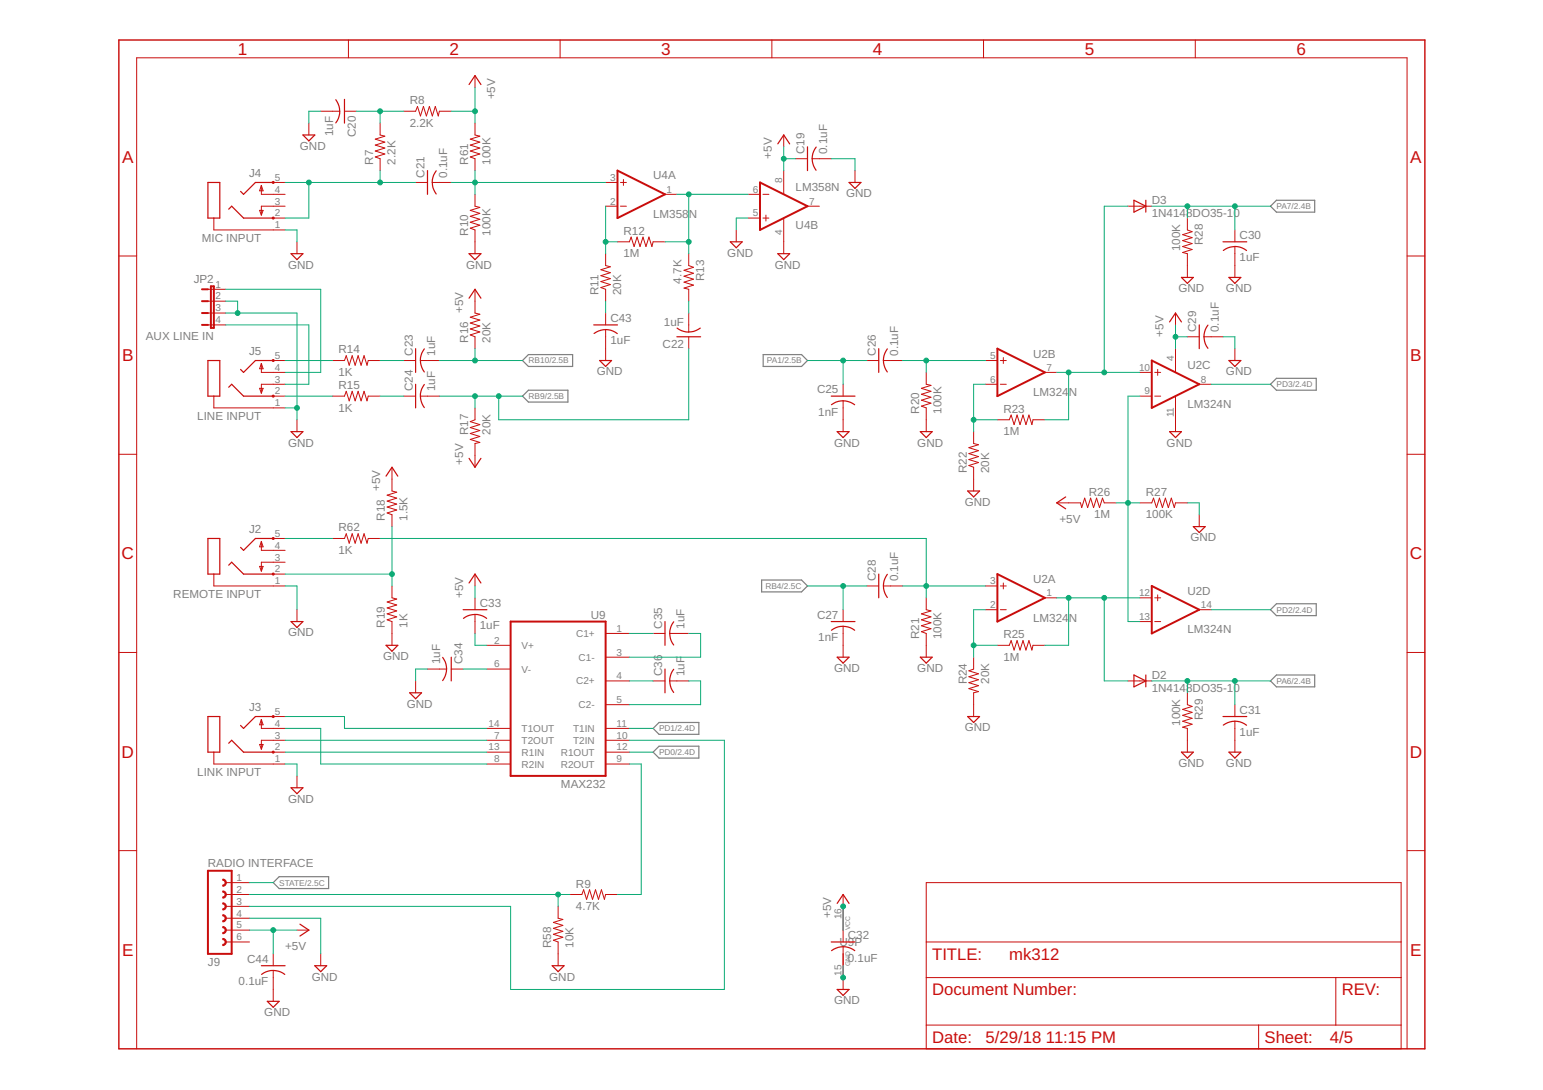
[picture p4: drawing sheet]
<svg xmlns="http://www.w3.org/2000/svg" width="297mm" height="210mm" viewBox="0 0 297 210" stroke-linecap="round" stroke-linejoin="round" font-family="sans-serif">
<path d="M244.6 39.7l1.1-1.1h7.4v2.3h-7.4zM100.6 69.4l1.1-1.1h8.5v2.3h-8.5zM101.7 75.1h7.6v2.3h-7.6l-1.1-1.1zM146.9 68.3h7.4l1.1 1.1-1.1 1.2h-7.4zM244.6 74l1.1-1.1h7.7v2.2h-7.7zM146.6 111.7h7.7l1.1 1.1-1.1 1.2h-7.7zM244.6 117.4l1.1-1.1h7.7v2.3h-7.7zM244.6 131.1l1.1-1.1h7.4v2.3h-7.4zM125.7 144.8l1.2-1.1h7.6v2.3h-7.6zM125.7 140.3l1.2-1.2h7.6v2.3h-7.6zM52.6 170l1.1-1.2h9.6v2.3h-9.6z" fill="none" stroke="#808080" stroke-width=".23"/>
<g fill="none" stroke="#c90d0c" stroke-width=".23">
<path d="M64.6 19.2a3.7 3.7 0 0 1 0 4.5M66.3 19.1v4.6M90.3 16.3l1.1-1.7 1.2 1.7M40 35.1h2.3v6.9h-2.3zM52.6 35.1h-3.4l-2.3 2.3-.6-.5M58.3 26h2.3l-1.1 1.1zM82.3 32.9v4.5M84 32.9a3.7 3.7 0 0 0 0 4.5M149.7 27.7l1.2-1.7 1.1 1.7M155.4 28.3v4.6M156.4 30.6l.1 .9 .6 1.3M157.1 28.3l-.6 1.3-.2 1"/>
<path d="M163.4 35.1h2.3l-1.1 1.2zM218.3 38.6l2.3 1.1-2.3 1.2zM220.6 38.6v2.3M44 40.3l.6-.6 2.3 2.3h5.7M56 48.9h2.3l-1.1 1.1zM90.3 48.9h2.3l-1.2 1.1zM90.3 57.4l1.1-1.7 1.2 1.7M140.6 46.6h2.3l-1.2 1.1zM149.7 48.9h2.3l-1.1 1.1zM227.4 53.4h2.3l-1.1 1.2zM235.4 46.6h4.6M235.5 48.2a3.6 3.6 0 0 1 4.5 0"/>
<path d="M236.6 53.4h2.3l-1.2 1.2zM40 69.4h2.3v6.9h-2.3zM44 74.6l.6-.6 2.3 2.3h5.7M52.6 69.4h-3.4l-2.3 2.3-.6-.6M80 67.1v4.6M80 74v4.5M80.9 69.4l.3 1.4 .5 .8M80.9 76.3l.3 1.4 .5 .8M81.7 67.2l-.5 .8-.3 1.4M81.7 74l-.5 .9-.3 1.4M114.3 62.6h4.6M114.4 64.2a3.6 3.6 0 0 1 4.4 0"/>
<path d="M115.4 69.4h2.3l-1.1 1.2zM130.3 64.9h4.6M130.3 63.2l.9 .5 1.4 .2M134.8 63.2l-1.3 .6-.9 .1M160 76.3h4.6M160.1 77.9a3.7 3.7 0 0 1 4.4 0M169.2 67.1v4.6M170.1 69.4l.2 1.4 .5 .8M170.8 67.2l-.6 1.3-.1 .9M225.1 62l1.2-1.7 1.1 1.7M230.9 62.6v4.5M232.5 62.6a3.7 3.7 0 0 0 0 4.5"/>
<path d="M236.6 69.4h2.3l-1.2 1.2zM56 83.1h2.3l-1.1 1.2zM74.3 91.7l1.2-1.7 1.1 1.7M90.3 88.3l1.1 1.7 1.2-1.7M161.2 83.1h2.2l-1.1 1.2zM177.2 83.1h2.3l-1.2 1.2zM186.3 94.6h2.3l-1.2 1.1zM205.1 95.7l-1.7 1.1 1.7 1.2M225.1 83.1h2.3l-1.1 1.2zM40 103.7h2.3v6.9h-2.3zM44 108.8l.6-.5 2.3 2.3h5.7M52.6 103.7h-3.4l-2.3 2.3-.6-.6"/>
<path d="M56 119.7h2.3l-1.1 1.1zM89.2 117.4h4.5M89.2 119.1a3.7 3.7 0 0 1 4.5 0M90.3 112.3l1.1-1.7 1.2 1.7M128 119.7v4.6M129.7 119.7a3.7 3.7 0 0 0 0 4.5M160 119.7h4.6M169.2 110.6v4.5M170.1 112.8l.2 1.4 .5 .9M170.8 110.6l-.6 1.3-.1 .9M229.7 101.4h2.3l-1.1 1.2zM40 138h2.3v6.8h-2.3z"/>
<path d="M52.6 138h-3.4l-2.3 2.3-.6-.6M74.3 124.3h2.3l-1.1 1.1zM78.9 133.4h2.3l-1.2 1.2zM85.2 126.6l.5 .8 .3 1.4M86 128.8l-.3 1.4-.5 .9M86.9 126.6v4.5M128 128.8v4.6M129.7 128.9a3.7 3.7 0 0 0 0 4.4M160.1 121.4a3.7 3.7 0 0 1 4.4 0M161.2 126.6h2.2l-1.1 1.1zM177.2 126.6h2.3l-1.2 1.1zM186.3 138h2.3l-1.2 1.1z"/>
<path d="M218.3 130l2.3 1.1-2.3 1.2zM220.6 130v2.3M235.4 138h4.6M235.5 139.6a3.6 3.6 0 0 1 4.5 .1M44 143.1l.6-.5 2.3 2.2h5.7M56 151.7h2.3l-1.1 1.1zM227.4 144.8h2.3l-1.1 1.2zM236.6 144.8h2.3l-1.2 1.2zM57.7 178l1.8 1.1-1.8 1.2M161.2 174l1.1-1.7 1.1 1.7M50.3 186h4.6M50.4 187.6a3.7 3.7 0 0 1 4.4 0"/>
<path d="M51.5 192.8h2.2l-1.1 1.2zM60.6 186h2.3l-1.2 1.1zM106.3 186h2.3l-1.2 1.1zM160 181.4h4.6M160.1 183.1a3.7 3.7 0 0 1 4.4 0M161.2 190.5h2.2l-1.1 1.2z"/>
</g>
<g fill="none" stroke="#c90d0c" stroke-width=".19">
<path d="M67.1 7.7v3.4M91.4 14.6v2.2M107.8 7.7v3.4M148.6 7.7v3.4M189.3 7.7v3.4M230.1 7.7v3.4M50.3 35.7v1.7h4.6M50.3 35.7l.4 1h-.7zM52.6 35.1h2.3M54.9 39.7h-4.6v1.7M59.5 23.7v2.3M61.7 21.4h3.7"/>
<path d="M66.3 21.4h2.3M73.2 23.7v2.3l.9 .2-1.9 .6 1.9 .6-1.9 .5 1.9 .6-1.9 .6 1.9 .6-1.9 .5 1 .4v2.3M77.7 21.4h2.3l.4-.9 .5 1.8 .6-1.8 .6 1.8 .6-1.8 .5 1.8 .6-1.8 .6 1.8 .2-.9h2.3M80 35.1h2.3M83.2 35.1h3.7M91.4 23.7v2.3l1 .2-1.9 .6 1.9 .6-1.9 .5 1.9 .6-1.9 .6 1.9 .6-1.9 .5 .9 .4v2.3M91.4 37.4v2.3l1 .2-1.9 .6 1.9 .6-1.9 .6 1.9 .5-1.9 .6 1.9 .6-1.9 .5 .9 .4v4.6M116.6 39.7h2.3M116.6 35.1h2.3M119.4 39.7h1.2M119.4 35.1h1.2M120 34.6v1.1"/>
<path d="M128 37.4h2.3M144 37.4h2.3M146.9 37.4h1.1M150.9 26v2.3M150.9 32.9v4.5M153.2 30.6h2.2M155.4 39.7h2.3M156.4 30.6h3.6M164.6 32.9v2.2M217.1 39.7h4.6M22.9 49.3h3.4M40 58h3.5"/>
<path d="M40 55.7h3.5M41.2 42v2.3h13.7M50 40.5h.7l-.4 .9zM52.6 42h2.3M57.2 46.6v2.3M91.4 55.7v4.6l1 .2-1.9 .6 1.9 .5-1.9 .6 1.9 .6-1.9 .6 1.9 .5-1.9 .6 .9 .4v2.2M116.6 48.9v2.2l.9 .3-1.8 .5 1.8 .6-1.8 .6 1.8 .6-1.8 .5 1.8 .6-1.8 .6 .9 .3v2.3M118.9 46.6h2.3l.3-.9 .6 1.8 .5-1.8 .6 1.8 .6-1.8 .6 1.8 .5-1.8 .6 1.8 .2-.9h2.3M132.6 48.9v2.2l.9 .4-1.8 .5 1.8 .6-1.8 .6 1.8 .6-1.8 .5 1.8 .6-1.8 .6 .9 .2v2.3M141.7 44.3v2.3M144 42h2.3M146.9 42h1.1"/>
<path d="M147.4 41.4v1.2M150.9 42v6.9M228.6 42v2.3l.9 .3-1.8 .6 1.8 .6-1.8 .5 1.8 .6-1.8 .6 1.8 .5-1.8 .6 .9 .3v4.5M237.7 44.3v2.3M237.7 47.5v5.9M270.9 49.3h3.4M40 60.3h3.5M40 62.6h3.5M41.2 76.3v2.2h13.7M50 74.8h.7l-.4 .9zM50.3 70v1.7h4.6M50.3 70l.4 1h-.7z"/>
<path d="M52.6 69.4h2.3M52.6 76.3h2.3M54.9 74h-4.6v1.7M64 69.4h2.3l.4-.9 .5 1.8 .6-1.8 .6 1.8 .5-1.8 .6 1.8 .6-1.8 .6 1.8 .2-.9h2.3M64 76.3h2.3l.4-.9 .5 1.8 .6-1.8 .6 1.8 .5-1.8 .6 1.8 .6-1.8 .6 1.8 .2-.9h2.3M77.7 69.4h2.3M77.7 76.3h2.3M80.9 69.4h3.7M80.9 76.3h3.7M91.4 78.5v2.3l-.9 .4 1.9 .6-1.9 .5 1.9 .6-1.9 .6 1.9 .6-1.9 .5 1.9 .6-1 .2v4.6M116.6 60.3v2.3M116.6 63.5v5.9"/>
<path d="M132.6 60.3v3.6M132.6 64.9v2.2M162.3 74v2.3M162.3 77.2v5.9M166.9 69.4h2.3M170.1 69.4h3.6M178.3 71.7v2.3l.9 .2-1.8 .6 1.8 .6-1.8 .5 1.8 .6-1.8 .6 1.8 .5-1.8 .6 .9 .3v4.6M189.7 74h2.3M189.7 69.4h2.3M192.6 74h1.1M192.6 69.4h1.1M193.1 68.9v1.1"/>
<path d="M201.1 71.7h2.3M219.4 71.7h2.3M219.4 76.3h2.3M222.3 71.7h1.1M222.3 76.3h1.1M222.9 71.1v1.2M226.3 60.3v2.3M226.3 67.1v4.6M226.3 76.3v6.8M228.6 64.9h2.3M230.9 74h2.3M231.8 64.9h3.6"/>
<path d="M237.7 67.1v2.3M22.9 87.5h3.4M57.2 80.8v2.3M75.5 90v4.6l.9 .2-1.9 .6 1.9 .5-1.9 .6 1.9 .6-1.9 .5 1.9 .6-1.9 .6 1 .3v2.3M187.4 83.1v2.3l1 .2-1.9 .6 1.9 .6-1.9 .6 1.9 .5-1.9 .6 1.9 .6-1.9 .5 .9 .4v4.6M192 80.8h2.3l.3-.9 .6 1.9 .6-1.9 .6 1.9 .5-1.9 .6 1.9 .6-1.9 .5 1.9 .3-1h2.2M203.4 96.8h4.6l.2 .9 .6-1.8 .6 1.8 .6-1.8 .5 1.8 .6-1.8 .6 1.8 .5-1.8 .4 .9h2.3M219.4 96.8h2.3l.4-.9 .5 1.8 .6-1.8 .6 1.8 .5-1.8 .6 1.8 .6-1.8 .6 1.8 .2-.9h2.3M230.9 99.1v2.3M270.9 87.5h3.4M41.2 110.6v2.2h13.7M50 109.1h.7l-.4 .9z"/>
<path d="M50.3 104.3v1.7h4.6M50.3 104.3l.4 1h-.7zM52.6 103.7h2.3M52.6 110.6h2.3M54.9 108.3h-4.6v1.7M57.2 117.4v2.3M64 103.7h2.3l.4-.9 .5 1.8 .6-1.8 .6 1.8 .5-1.8 .6 1.8 .6-1.8 .6 1.8 .2-.9h2.3M75.5 112.8v2.3l.9 .3-1.9 .5 1.9 .6-1.9 .6 1.9 .5-1.9 .6 1.9 .6-1.9 .6 1 .3v4.6M91.4 110.6v2.2M91.4 115.1v2.3M91.4 118.3v3.7M162.3 117.4v2.3"/>
<path d="M166.9 112.8h2.3M170.1 112.8h3.6M178.3 115.1v2.3l.9 .2-1.8 .6 1.8 .6-1.8 .6 1.8 .5-1.8 .6 1.8 .6-1.8 .5 .9 .4v4.6M189.7 112.8h2.3M189.7 117.4h2.3M192.6 112.8h1.1M192.6 117.4h1.1M193.1 112.3v1.1M201.1 115.1h2.3M219.4 115.1h2.3M219.4 119.7h2.3M222.3 115.1h1.1"/>
<path d="M222.3 119.7h1.1M222.9 114.6v1.1M230.9 117.4h2.3M22.9 125.6h3.4M50.3 138.6v1.7h4.6M50.3 138.6l.4 1h-.7zM52.6 138h2.3M80 131.1v2.3M82.3 128.8h3.7M86.9 128.8h2.3M93.7 124.3h4.6M93.7 128.8h4.6"/>
<path d="M116.6 131.1h4.6M116.6 122h4.6M116.6 126.6h4.6M116.6 135.7h4.6M125.7 131.1h2.3M125.7 122h2.3M128.9 131.1h3.7M128.9 122h3.7M162.3 120.6v6M187.4 126.6v2.2l-.9 .4 1.9 .6-1.9 .5 1.9 .6-1.9 .6 1.9 .5-1.9 .6 1.9 .6-1 .2v4.6M192 124.3h2.3l.3-.9 .6 1.8 .6-1.8 .6 1.8 .5-1.8 .6 1.8 .6-1.8 .5 1.8 .3-.9h2.2M217.1 131.1h4.6"/>
<path d="M228.6 133.4v2.3l.9 .3-1.8 .6 1.8 .6-1.8 .6 1.8 .5-1.8 .6 1.8 .6-1.8 .5 .9 .3v4.5M237.7 135.7v2.3M237.7 138.9v5.9M270.9 125.6h3.4M41.2 144.8v2.3h13.7M50 143.4h.7l-.4 .9zM52.6 144.8h2.3M54.9 142.6h-4.6v1.7M57.2 149.4v2.3M93.7 147.1h4.6M93.7 142.6h4.6M93.7 140.3h4.6"/>
<path d="M93.7 144.8h4.6M116.6 147.1h4.6M116.6 142.6h4.6M116.6 140.3h4.6M116.6 144.8h4.6M22.9 163.8h3.4M43.5 170h4.5M43.5 172.3h4.5M43.5 174.5h4.5M43.5 176.8h4.5M43.5 179.1h4.5M57.2 179.1h2.3"/>
<path d="M107.4 174.5v2.3l1 .3-1.9 .5 1.9 .6-1.9 .6 1.9 .5-1.9 .6 1.9 .6-1.9 .6 .9 .3v4.6M109.7 172.3h2.3l.4-1 .5 1.9 .6-1.9 .6 1.9 .5-1.9 .6 1.9 .6-1.9 .6 1.9 .2-.9h2.3M162.3 172.3v9.1M178.3 170h91.4v32h-91.4zM270.9 163.8h3.4M43.5 181.4h4.5M52.6 183.7v2.3M52.6 186.9v5.9M61.7 183.7v2.3M162.3 182.3v8.2M178.3 188.3h91.4M178.3 197.4h91.4"/>
<path d="M178.3 181.4h91.4M242.3 197.4v4.6M257.2 188.3v9.1M26.3 202v-190.9h244.6v190.9"/>
</g>
<g fill="none" stroke="#c90d0c" stroke-width=".38">
<path d="M118.9 32.9l9.1 4.5-9.1 4.6zM146.3 35.1l9.1 4.6-9.1 4.6zM38.9 58h1.1M38.9 55.7h1.1M40.6 55.1h.6v8h-.6zM38.9 60.3h1.1M38.9 62.6h1.1M192 67.1l9.1 4.6-9.1 4.6zM221.7 69.4l9.2 4.6-9.2 4.5zM98.3 119.7h18.3v29.7h-18.3zM192 110.6l9.1 4.5-9.1 4.6zM221.7 112.8l9.2 4.6-9.2 4.6z"/>
<path d="M40 167.7h4.6v16h-4.6z"/>
<circle cx="52.6" cy="35.1" r=".11"/>
<circle cx="52.6" cy="42" r=".11"/>
<circle cx="52.6" cy="76.3" r=".11"/>
<circle cx="52.6" cy="69.4" r=".11"/>
<circle cx="52.6" cy="103.7" r=".11"/>
<circle cx="52.6" cy="110.6" r=".11"/>
<circle cx="52.6" cy="138" r=".11"/>
<circle cx="52.6" cy="144.8" r=".11"/>
</g>
<path d="M22.9 7.7h251.4v194.3h-251.4z" fill="none" stroke="#c90d0c" stroke-width=".28"/>
<g fill="#c90d0c" stroke="#c90d0c" stroke-width=".19">
<path d="M42.9 173.9a.69 .69 0 0 1 .7 .7 .69 .69 0 0 1-.7 .6v-.2a.46 .46 0 0 0 .4-.4 .46 .46 0 0 0-.4-.5z" fill-rule="evenodd"/>
<path d="M42.9 171.6a.69 .69 0 0 1 .7 .7 .69 .69 0 0 1-.7 .7v-.3a.46 .46 0 0 0 .4-.4 .46 .46 0 0 0-.4-.5z" fill-rule="evenodd"/>
<path d="M42.9 169.3a.69 .69 0 0 1 .7 .7 .69 .69 0 0 1-.7 .7v-.3a.46 .46 0 0 0 .4-.4 .46 .46 0 0 0-.4-.5z" fill-rule="evenodd"/>
<path d="M42.9 178.4a.69 .69 0 0 1 .7 .7 .69 .69 0 0 1-.7 .7v-.2a.46 .46 0 0 0 .4-.5 .46 .46 0 0 0-.4-.4z" fill-rule="evenodd"/>
<path d="M42.9 176.1a.69 .69 0 0 1 .7 .7 .69 .69 0 0 1-.7 .7v-.2a.46 .46 0 0 0 .4-.5 .46 .46 0 0 0-.4-.4z" fill-rule="evenodd"/>
<path d="M42.9 180.7a.69 .69 0 0 1 .7 .7 .69 .69 0 0 1-.7 .7v-.2a.46 .46 0 0 0 .4-.5 .46 .46 0 0 0-.4-.4z" fill-rule="evenodd"/>
</g>
<g fill="none" stroke="#0dab76" stroke-width=".19">
<path d="M91.4 16.8v6.9M54.9 35.1h25.1M59.5 35.1v6.9h-4.6M61.7 21.4h-2.2v2.3M68.6 21.4h9.1M73.2 21.4v2.3M73.2 32.9v2.2M86.9 21.4h4.5M86.9 35.1h29.7M91.4 32.9v4.5M116.6 39.7v9.2M130.3 37.4h13.7"/>
<path d="M132.6 37.4v11.5M150.9 30.6h2.3M150.9 28.3v4.6M160 30.6h4.6v2.3M217.1 39.7h-4.5v32M221.7 39.7h22.9M228.6 39.7v2.3M237.7 39.7v4.6M43.5 58h2.2v2.3M43.5 55.7h18.2v16h-6.8M54.9 44.3h2.3v2.3M116.6 58v2.3"/>
<path d="M116.6 46.6h2.3M128 46.6h4.6M132.6 58v2.3M144 42h-2.3v2.3M43.5 60.3h13.7v20.5M43.5 62.6h16v11.4h-4.6M54.9 78.5h2.3M54.9 76.3h9.1M54.9 69.4h9.1M73.2 76.3h4.5M73.2 69.4h4.5M84.6 76.3h16"/>
<path d="M84.6 69.4h16M91.4 67.1v2.3M91.4 76.3v2.2M132.6 67.1v13.7h-36.6v-4.5M155.4 69.4h11.5M162.3 69.4v4.6M173.7 69.4h16M178.3 69.4v2.3M189.7 74h-2.3v9.1M203.4 71.7h16M205.7 71.7v9.1h-4.6M219.4 76.3h-2.3v43.4h2.3"/>
<path d="M226.3 64.9h2.3M226.3 62.6v4.5M233.2 74h11.4M235.4 64.9h2.3v2.2M187.4 80.8h4.6M214.9 96.8h4.5M228.6 96.8h2.3v2.3M54.9 112.8h2.3v4.6M54.9 103.7h9.1M54.9 110.6h20.6M73.2 103.7h105.1v11.4M75.5 101.4v11.4"/>
<path d="M91.4 112.8v2.3M155.4 112.8h11.5M162.3 112.8v4.6M173.7 112.8h16M189.7 117.4h-2.3v9.2M203.4 115.1h16M205.7 115.1v9.2h-4.6M212.6 115.1v16h4.5M233.2 117.4h11.4M54.9 138h11.4v2.3h27.4M82.3 128.8h-2.3v2.3M89.2 128.8h4.5"/>
<path d="M91.4 122v2.3h2.3M121.2 131.1h4.5M121.2 122h4.5M132.6 131.1h2.3v4.6h-13.7M132.6 122h2.3v4.6h-13.7M187.4 124.3h4.6M221.7 131.1h22.9M228.6 131.1v2.3M237.7 131.1v4.6M54.9 147.1h2.3v2.3M54.9 140.3h6.8v6.8h32M54.9 144.8h38.8"/>
<path d="M54.9 142.6h38.8M121.2 147.1h2.2v25.2h-4.5M121.2 144.8h4.5M121.2 140.3h4.5M121.2 142.6h18.2v47.9h-41.1v-16h-50.3M48 176.8h13.7v6.9M48 179.1h9.2M48 172.3h61.7M48 170h4.6M52.6 179.1v4.6M107.4 172.3v2.2M162.3 174.5v4.6"/>
<path d="M162.3 186v2.3"/>
</g>
<g fill="#0dab76" stroke="#0dab76" stroke-width=".19">
<circle cx="45.7" cy="60.3" r=".47"/>
<circle cx="57.2" cy="78.5" r=".47"/>
<circle cx="162.3" cy="188.3" r=".47"/>
<circle cx="150.9" cy="30.6" r=".47"/>
<circle cx="226.3" cy="64.9" r=".47"/>
<circle cx="162.3" cy="174.5" r=".47"/>
<circle cx="52.6" cy="179.1" r=".47"/>
<circle cx="91.4" cy="21.4" r=".47"/>
<circle cx="91.4" cy="69.4" r=".47"/>
<circle cx="187.4" cy="124.3" r=".47"/>
<circle cx="205.7" cy="115.1" r=".47"/>
<circle cx="212.6" cy="115.1" r=".47"/>
<circle cx="187.4" cy="80.8" r=".47"/>
<circle cx="217.1" cy="96.8" r=".47"/>
<circle cx="178.3" cy="69.4" r=".47"/>
<circle cx="162.3" cy="69.4" r=".47"/>
<circle cx="162.3" cy="112.8" r=".47"/>
<circle cx="228.6" cy="131.1" r=".47"/>
<circle cx="237.7" cy="131.1" r=".47"/>
<circle cx="205.7" cy="71.7" r=".47"/>
<circle cx="212.6" cy="71.7" r=".47"/>
<circle cx="228.6" cy="39.7" r=".47"/>
<circle cx="237.7" cy="39.7" r=".47"/>
<circle cx="59.5" cy="35.1" r=".47"/>
<circle cx="73.2" cy="35.1" r=".47"/>
<circle cx="73.2" cy="21.4" r=".47"/>
<circle cx="91.4" cy="35.1" r=".47"/>
<circle cx="116.6" cy="46.6" r=".47"/>
<circle cx="132.6" cy="37.4" r=".47"/>
<circle cx="132.6" cy="46.6" r=".47"/>
<circle cx="91.4" cy="76.3" r=".47"/>
<circle cx="96" cy="76.3" r=".47"/>
<circle cx="178.3" cy="112.8" r=".47"/>
<circle cx="75.5" cy="110.6" r=".47"/>
<circle cx="107.4" cy="172.3" r=".47"/>
</g>
<g font-size="3.3" fill="#c90d0c">
<text x="45.8" y="10.6">1</text>
<text x="86.5" y="10.6">2</text>
<text x="127.3" y="10.6">3</text>
<text x="168.1" y="10.6">4</text>
<text x="208.8" y="10.6">5</text>
<text x="249.6" y="10.6">6</text>
<text x="23.5" y="31.4">A</text>
<text x="271.5" y="31.4">A</text>
<text x="23.5" y="69.6">B</text>
<text x="271.5" y="69.6">B</text>
<text x="23.4" y="107.7">C</text>
<text x="271.4" y="107.7">C</text>
<text x="23.4" y="145.9">D</text>
<text x="271.4" y="145.9">D</text>
<text x="23.5" y="184.1">E</text>
<text x="271.5" y="184.1">E</text>
</g>
<g font-size="3.2" fill="#c90d0c">
<text x="179.4" y="184.8">TITLE:</text>
<text x="194.3" y="184.8">mk312</text>
<text x="179.4" y="191.7">Document Number:</text>
<text x="258.3" y="191.7">REV:</text>
<text x="179.4" y="200.8">Date:</text>
<text x="189.7" y="200.8">5/29/18</text>
<text x="201.4" y="200.8">11:15 PM</text>
<text x="243.4" y="200.8">Sheet:</text>
<text x="256" y="200.8">4/5</text>
</g>
<g font-size="2.2" fill="#808080">
<text x="78.9" y="20.1">R8</text>
<text x="95.3" y="19.1" transform="rotate(-90 95.3 19.1)">+5V</text>
<text x="57.7" y="28.9">GND</text>
<text x="64.1" y="26.2" transform="rotate(-90 64.1 26.2)">1uF</text>
<text x="68.5" y="26.4" transform="rotate(-90 68.5 26.4)">C20</text>
<text x="78.9" y="24.4">2.2K</text>
<text x="154.9" y="29.7" transform="rotate(-90 154.9 29.7)">C19</text>
<text x="159.2" y="29.7" transform="rotate(-90 159.2 29.7)">0.1uF</text>
<text x="47.9" y="34">J4</text>
<text x="71.8" y="31.7" transform="rotate(-90 71.8 31.7)">R7</text>
<text x="76.1" y="31.7" transform="rotate(-90 76.1 31.7)">2.2K</text>
<text x="81.7" y="34.2" transform="rotate(-90 81.7 34.2)">C21</text>
<text x="86.1" y="34.2" transform="rotate(-90 86.1 34.2)">0.1uF</text>
<text x="90.1" y="31.7" transform="rotate(-90 90.1 31.7)">R61</text>
<text x="94.4" y="31.7" transform="rotate(-90 94.4 31.7)">100K</text>
<text x="125.7" y="34.6">U4A</text>
<text x="148.6" y="30.6" transform="rotate(-90 148.6 30.6)">+5V</text>
<text x="125.7" y="42">LM358</text>
<text x="132.6" y="42">N</text>
<text x="153.2" y="36.7">LM358N</text>
<text x="162.9" y="38">GND</text>
<text x="221.7" y="41.8">1N4148DO35-10</text>
<text x="221.7" y="39.3">D3</text>
<text x="38.8" y="46.6">MIC INPUT</text>
<text x="90.1" y="45.4" transform="rotate(-90 90.1 45.4)">R10</text>
<text x="94.4" y="45.4" transform="rotate(-90 94.4 45.4)">100K</text>
<text x="120" y="45.2">R12</text>
<text x="153.2" y="44.2">U4B</text>
<text x="231.5" y="47.2" transform="rotate(-90 231.5 47.2)">R28</text>
<text x="238.6" y="46">C30</text>
<text x="55.5" y="51.7">GND</text>
<text x="89.7" y="51.7">GND</text>
<text x="120" y="49.5">1M</text>
<text x="140" y="49.4">GND</text>
<text x="149.2" y="51.7">GND</text>
<text x="227.2" y="48.4" transform="rotate(-90 227.2 48.4)">100K</text>
<text x="238.6" y="50.3">1uF</text>
<text x="37.3" y="54.6">JP2</text>
<text x="115.2" y="56.8" transform="rotate(-90 115.2 56.8)">R11</text>
<text x="119.6" y="56.8" transform="rotate(-90 119.6 56.8)">20K</text>
<text x="131.2" y="54.6" transform="rotate(-90 131.2 54.6)">4.7K</text>
<text x="135.5" y="54.1" transform="rotate(-90 135.5 54.1)">R13</text>
<text x="226.9" y="56.3">GND</text>
<text x="236" y="56.3">GND</text>
<text x="28.1" y="65.4">AUX LINE IN</text>
<text x="89.2" y="60.3" transform="rotate(-90 89.2 60.3)">+5V</text>
<text x="90.1" y="66" transform="rotate(-90 90.1 66)">R16</text>
<text x="94.4" y="66" transform="rotate(-90 94.4 66)">20K</text>
<text x="117.5" y="62">C43</text>
<text x="127.8" y="62.7">1uF</text>
<text x="224" y="64.8" transform="rotate(-90 224 64.8)">+5V</text>
<text x="230.3" y="63.9" transform="rotate(-90 230.3 63.9)">C29</text>
<text x="234.6" y="63.9" transform="rotate(-90 234.6 63.9)">0.1uF</text>
<text x="47.9" y="68.3">J5</text>
<text x="65.2" y="68.1">R14</text>
<text x="79.4" y="68.5" transform="rotate(-90 79.4 68.5)">C23</text>
<text x="83.8" y="68.5" transform="rotate(-90 83.8 68.5)">1uF</text>
<text x="117.5" y="66.3">1uF</text>
<text x="127.6" y="67">C22</text>
<text x="168.6" y="68.5" transform="rotate(-90 168.6 68.5)">C26</text>
<text x="172.9" y="68.5" transform="rotate(-90 172.9 68.5)">0.1uF</text>
<text x="198.9" y="68.8">U2B</text>
<text x="228.6" y="71.1">U2C</text>
<text x="65.2" y="72.4">1K</text>
<text x="65.2" y="74.9">R15</text>
<text x="79.4" y="75.4" transform="rotate(-90 79.4 75.4)">C24</text>
<text x="83.8" y="75.4" transform="rotate(-90 83.8 75.4)">1uF</text>
<text x="114.9" y="72.3">GND</text>
<text x="157.3" y="75.7">C25</text>
<text x="198.9" y="76.3">LM324</text>
<text x="205.7" y="76.3">N</text>
<text x="236" y="72.3">GND</text>
<text x="38" y="80.8">LINE INPUT</text>
<text x="65.2" y="79.2">1K</text>
<text x="90.1" y="83.8" transform="rotate(-90 90.1 83.8)">R17</text>
<text x="94.4" y="83.7" transform="rotate(-90 94.4 83.7)">20K</text>
<text x="157.5" y="80">1nF</text>
<text x="176.9" y="79.7" transform="rotate(-90 176.9 79.7)">R20</text>
<text x="181.3" y="79.7" transform="rotate(-90 181.3 79.7)">100K</text>
<text x="193.2" y="83.8">1M</text>
<text x="193.2" y="79.5">R23</text>
<text x="228.6" y="78.6">LM324N</text>
<text x="55.5" y="86">GND</text>
<text x="89.2" y="89.5" transform="rotate(-90 89.2 89.5)">+5V</text>
<text x="160.6" y="86">GND</text>
<text x="176.6" y="86">GND</text>
<text x="224.6" y="86">GND</text>
<text x="73.2" y="94.6" transform="rotate(-90 73.2 94.6)">+5V</text>
<text x="186.1" y="91.1" transform="rotate(-90 186.1 91.1)">R22</text>
<text x="190.4" y="91.1" transform="rotate(-90 190.4 91.1)">20K</text>
<text x="209.6" y="95.5">R26</text>
<text x="220.6" y="95.5">R27</text>
<text x="74.1" y="100.3" transform="rotate(-90 74.1 100.3)">R18</text>
<text x="78.4" y="100.3" transform="rotate(-90 78.4 100.3)">1.5K</text>
<text x="185.7" y="97.4">GND</text>
<text x="203.9" y="100.7">+5V</text>
<text x="210.6" y="99.8">1M</text>
<text x="220.6" y="99.8">100K</text>
<text x="47.9" y="102.6">J2</text>
<text x="65.2" y="106.7">1K</text>
<text x="65.2" y="102.4">R62</text>
<text x="229.2" y="104.3">GND</text>
<text x="168.6" y="111.9" transform="rotate(-90 168.6 111.9)">C28</text>
<text x="172.9" y="111.9" transform="rotate(-90 172.9 111.9)">0.1uF</text>
<text x="198.9" y="112.3">U2A</text>
<text x="33.4" y="115.1">REMOTE INPUT</text>
<text x="89.2" y="115.1" transform="rotate(-90 89.2 115.1)">+5V</text>
<text x="92.4" y="116.8">C33</text>
<text x="113.7" y="119.1">U9</text>
<text x="157.3" y="119.1">C27</text>
<text x="198.9" y="119.7">LM324</text>
<text x="205.7" y="119.7">N</text>
<text x="228.6" y="114.6">U2D</text>
<text x="55.5" y="122.6">GND</text>
<text x="74.1" y="120.8" transform="rotate(-90 74.1 120.8)">R19</text>
<text x="78.4" y="120.8" transform="rotate(-90 78.4 120.8)">1K</text>
<text x="92.4" y="121.2">1uF</text>
<text x="127.4" y="121.1" transform="rotate(-90 127.4 121.1)">C35</text>
<text x="131.8" y="121.1" transform="rotate(-90 131.8 121.1)">1uF</text>
<text x="157.5" y="123.5">1nF</text>
<text x="176.9" y="123.1" transform="rotate(-90 176.9 123.1)">R21</text>
<text x="181.3" y="123.1" transform="rotate(-90 181.3 123.1)">100K</text>
<text x="193.2" y="122.9">R25</text>
<text x="228.6" y="122">LM324N</text>
<text x="73.7" y="127.1">GND</text>
<text x="84.7" y="127.9" transform="rotate(-90 84.7 127.9)">1uF</text>
<text x="89.1" y="127.9" transform="rotate(-90 89.1 127.9)">C34</text>
<text x="127.4" y="130.2" transform="rotate(-90 127.4 130.2)">C36</text>
<text x="131.8" y="130.2" transform="rotate(-90 131.8 130.2)">1uF</text>
<text x="160.6" y="129.4">GND</text>
<text x="176.6" y="129.4">GND</text>
<text x="186.1" y="131.8" transform="rotate(-90 186.1 131.8)">R24</text>
<text x="190.4" y="131.7" transform="rotate(-90 190.4 131.7)">20K</text>
<text x="193.2" y="127.2">1M</text>
<text x="221.7" y="130.7">D2</text>
<text x="47.9" y="136.8">J3</text>
<text x="78.3" y="136.3">GND</text>
<text x="221.7" y="133.2">1N4148DO35-10</text>
<text x="238.6" y="137.4">C31</text>
<text x="185.7" y="140.8">GND</text>
<text x="227.2" y="139.8" transform="rotate(-90 227.2 139.8)">100K</text>
<text x="231.5" y="138.7" transform="rotate(-90 231.5 138.7)">R29</text>
<text x="238.6" y="141.8">1uF</text>
<text x="38" y="149.4">LINK INPUT</text>
<text x="226.9" y="147.7">GND</text>
<text x="236" y="147.7">GND</text>
<text x="55.5" y="154.5">GND</text>
<text x="108" y="151.7">MAX232</text>
<text x="40" y="167">RADIO INTERFACE</text>
<text x="110.9" y="170.9">R9</text>
<text x="110.9" y="175.2">4.7K</text>
<text x="160" y="176.8" transform="rotate(-90 160 176.8)">+5V</text>
<text x="40" y="186">J9</text>
<text x="47.6" y="185.4">C44</text>
<text x="54.9" y="183">+5V</text>
<text x="106.1" y="182.5" transform="rotate(-90 106.1 182.5)">R58</text>
<text x="110.4" y="182.5" transform="rotate(-90 110.4 182.5)">10K</text>
<text x="161.6" y="182.1">U9P</text>
<text x="163.2" y="185.2">0.1uF</text>
<text x="163.2" y="180.8">C32</text>
<text x="45.9" y="189.7">0.1uF</text>
<text x="60" y="188.8">GND</text>
<text x="105.7" y="188.8">GND</text>
<text x="50.9" y="195.7">GND</text>
<text x="160.6" y="193.4">GND</text>
</g>
<g font-size="1.9" fill="#808080">
<text x="52.9" y="34.8">5</text>
<text x="117.5" y="34.8">3</text>
<text x="150.6" y="35.3" transform="rotate(-90 150.6 35.3)">8</text>
<text x="52.9" y="37.1">4</text>
<text x="52.9" y="39.4">3</text>
<text x="52.9" y="41.7">2</text>
<text x="117.5" y="39.4">2</text>
<text x="128.3" y="37.1">1</text>
<text x="144.9" y="37.1">6</text>
<text x="144.9" y="41.7">5</text>
<text x="155.8" y="39.4">7</text>
<text x="52.9" y="44">1</text>
<text x="150.6" y="45.2" transform="rotate(-90 150.6 45.2)">4</text>
<text x="41.5" y="55.4">1</text>
<text x="41.5" y="57.7">2</text>
<text x="41.5" y="60">3</text>
<text x="41.5" y="62.2">4</text>
<text x="52.9" y="69.1">5</text>
<text x="52.9" y="71.4">4</text>
<text x="190.6" y="69.1">5</text>
<text x="201.5" y="71.4">7</text>
<text x="219.3" y="71.4">10</text>
<text x="226" y="69.6" transform="rotate(-90 226 69.6)">4</text>
<text x="52.9" y="73.7">3</text>
<text x="52.9" y="76">2</text>
<text x="190.6" y="73.7">6</text>
<text x="220.3" y="76">9</text>
<text x="231.2" y="73.7">8</text>
<text x="52.9" y="78.2">1</text>
<text x="226" y="80.4" transform="rotate(-90 226 80.4)">11</text>
<text x="52.9" y="103.4">5</text>
<text x="52.9" y="105.7">4</text>
<text x="52.9" y="108">3</text>
<text x="52.9" y="110.2">2</text>
<text x="52.9" y="112.5">1</text>
<text x="190.6" y="112.5">3</text>
<text x="190.6" y="117.1">2</text>
<text x="201.5" y="114.8">1</text>
<text x="219.3" y="119.4">13</text>
<text x="219.3" y="114.8">12</text>
<text x="231.2" y="117.1">14</text>
<text x="95.1" y="123.9">2</text>
<text x="100.4" y="125">V+</text>
<text x="110.9" y="122.7">C1+</text>
<text x="118.7" y="121.7">1</text>
<text x="95.1" y="128.5">6</text>
<text x="100.4" y="129.5">V-</text>
<text x="110.9" y="131.8">C2+</text>
<text x="111.4" y="127.2">C1-</text>
<text x="118.7" y="126.2">3</text>
<text x="118.7" y="130.8">4</text>
<text x="52.9" y="137.7">5</text>
<text x="111.4" y="136.4">C2-</text>
<text x="118.7" y="135.4">5</text>
<text x="52.9" y="139.9">4</text>
<text x="52.9" y="142.2">3</text>
<text x="94.1" y="139.9">14</text>
<text x="95.1" y="142.2">7</text>
<text x="100.4" y="141">T1OUT</text>
<text x="100.4" y="143.2">T2OUT</text>
<text x="110.3" y="141">T1IN</text>
<text x="110.3" y="143.2">T2IN</text>
<text x="118.7" y="139.9">11</text>
<text x="118.7" y="142.2">10</text>
<text x="52.9" y="144.5">2</text>
<text x="52.9" y="146.8">1</text>
<text x="94.1" y="144.5">13</text>
<text x="95.1" y="146.8">8</text>
<text x="100.4" y="145.5">R1IN</text>
<text x="100.4" y="147.8">R2IN</text>
<text x="108" y="145.5">R1OUT</text>
<text x="108" y="147.8">R2OUT</text>
<text x="118.7" y="144.5">12</text>
<text x="118.7" y="146.8">9</text>
<text x="45.6" y="169.7">1</text>
<text x="45.6" y="171.9">2</text>
<text x="45.6" y="174.2">3</text>
<text x="45.6" y="176.5">4</text>
<text x="45.6" y="178.8">5</text>
<text x="162" y="177" transform="rotate(-90 162 177)">16</text>
<text x="45.6" y="181.1">6</text>
<text x="162" y="187.9" transform="rotate(-90 162 187.9)">15</text>
</g>
<g font-size="1.6" fill="#808080">
<text x="245.7" y="40.3">PA7/2.4B</text>
<text x="101.7" y="70">RB10/2.5B</text>
<text x="147.6" y="70">PA1/2.5B</text>
<text x="101.7" y="76.8">RB9/2.5B</text>
<text x="245.7" y="74.6">PD3/2.4D</text>
<text x="147.3" y="113.4">RB4/2.5C</text>
<text x="245.7" y="118">PD2/2.4D</text>
<text x="245.7" y="131.7">PA6/2.4B</text>
<text x="126.9" y="140.8">PD1/2.4D</text>
<text x="126.9" y="145.4">PD0/2.4D</text>
<text x="53.7" y="170.5">STATE/2.5C</text>
</g>
<g font-size="1.3" fill="#808080">
<text x="163.7" y="179.1" transform="rotate(-90 163.7 179.1)">VCC</text>
<text x="163.7" y="186" transform="rotate(-90 163.7 186)">GND</text>
</g>
</svg>
